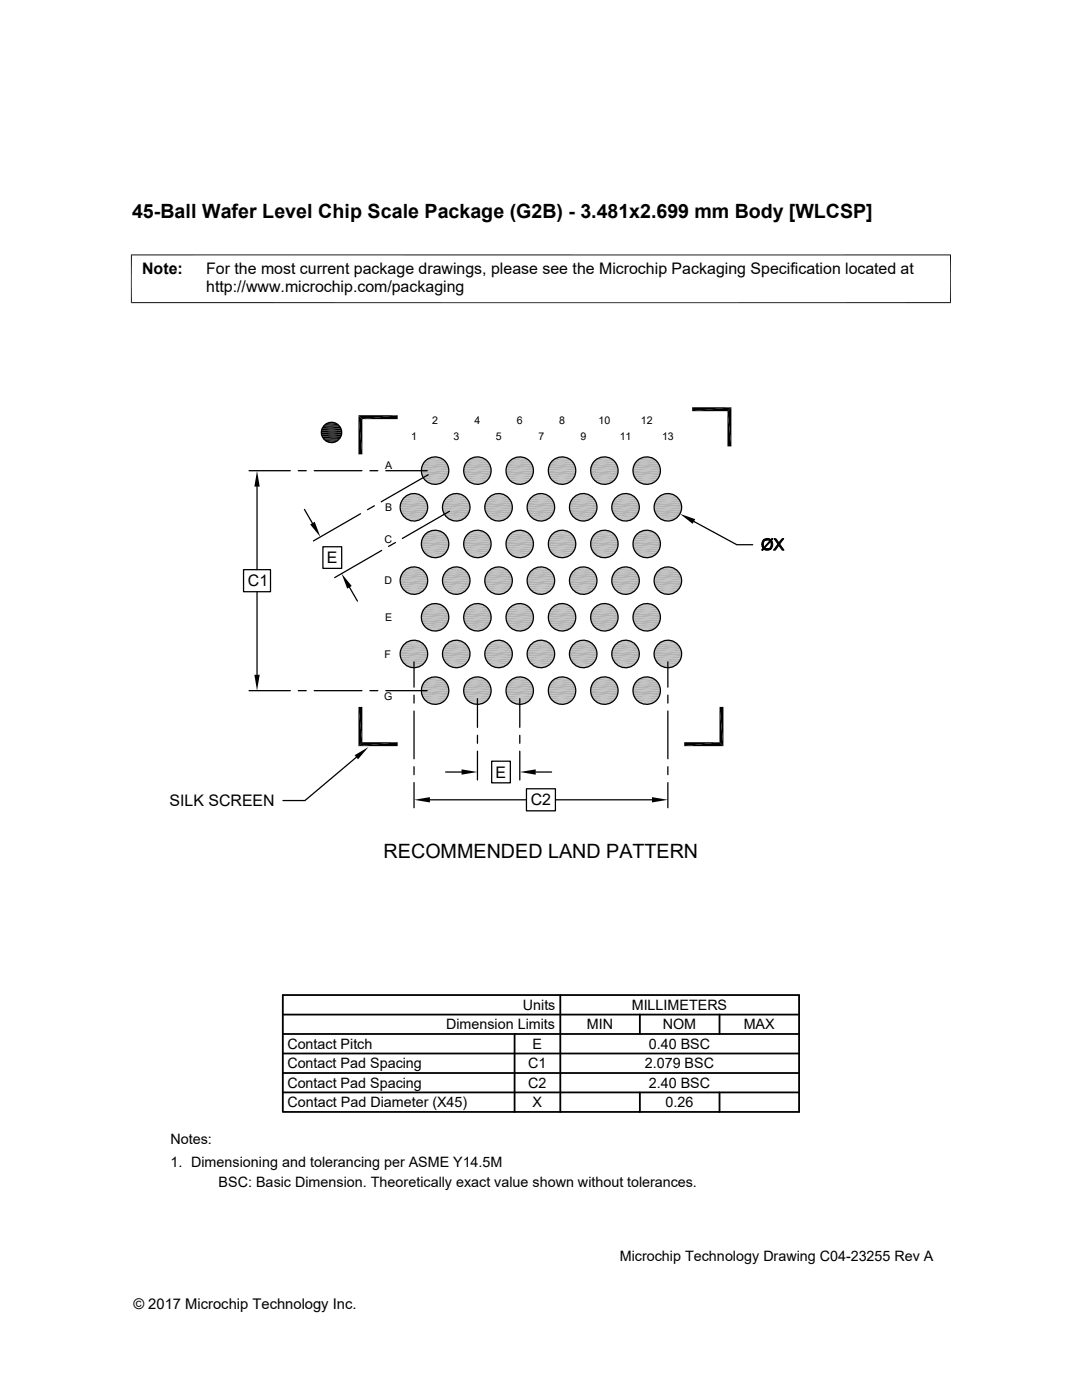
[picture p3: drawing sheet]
<svg xmlns="http://www.w3.org/2000/svg" width="216mm" height="279mm" viewBox="0 0 216 279" stroke-linecap="round" stroke-linejoin="round" font-family="sans-serif">
<g fill="#b3b3b3">
<path d="M86.3 91.2h1z"/>
<path d="M94.8 91.2h.9z"/>
<path d="M103.2 91.2h1z"/>
<path d="M111.7 91.2h.9z"/>
<path d="M120.1 91.2h1z"/>
<path d="M128.6 91.2h.9z"/>
<path d="M128.1 91.3l.5-.1 1.4 .1z"/>
<path d="M128.6 91.2l1.4 .1z"/>
<path d="M119.7 91.3l.4-.1 1.4 .1z"/>
<path d="M120.1 91.2l1.4 .1z"/>
<path d="M111.2 91.3l.5-.1 1.4 .1z"/>
<path d="M111.7 91.2l1.4 .1z"/>
<path d="M102.8 91.3l.4-.1 1.4 .1z"/>
<path d="M103.2 91.2l1.4 .1z"/>
<path d="M94.3 91.3l.5-.1 1.4 .1z"/>
<path d="M94.8 91.2l1.4 .1z"/>
<path d="M85.9 91.3l.4-.1 1.5 .1z"/>
<path d="M86.3 91.2l1.5 .1z"/>
</g>
<path d="M85.4 91.4h2.8M93.9 91.4h2.7M102.3 91.4h2.8M110.8 91.4h2.7M119.2 91.4h2.8M127.7 91.4h2.7" fill="none" stroke="#b3b3b3" stroke-width=".21"/>
<path d="M85 91.7h3.6M93.5 91.7h3.5M101.9 91.7h3.6M110.4 91.7h3.5M118.8 91.7h3.6M127.3 91.7h3.5" fill="none" stroke="#b3b3b3" stroke-width=".28"/>
<path d="M84.7 92h4.2M93.2 92h4.2M101.6 92h4.2M110 92h4.3M118.5 92h4.2M126.9 92h4.2" fill="none" stroke="#b3b3b3" stroke-width=".34"/>
<path d="M84.4 92.4h4.8M92.9 92.4h4.7M101.3 92.4h4.8M109.8 92.4h4.7M118.2 92.4h4.8M126.7 92.4h4.7" fill="none" stroke="#b3b3b3" stroke-width=".38"/>
<path d="M84.2 92.8h5.2M92.7 92.8h5.1M101.1 92.8h5.2M109.6 92.8h5.1M118 92.8h5.2M126.5 92.8h5.1" fill="none" stroke="#b3b3b3" stroke-width=".44"/>
<g fill="#b3b3b3">
<path d="M126.5 93l5.2 .5h-5.4z"/>
<path d="M126.5 93h5.1l.1 .5z"/>
<path d="M118 93l5.3 .5h-5.4z"/>
<path d="M118 93h5.2l.1 .5z"/>
<path d="M109.6 93l5.3 .5h-5.4z"/>
<path d="M109.6 93h5.1l.2 .5z"/>
<path d="M101.1 93l5.3 .5h-5.4z"/>
<path d="M101.1 93h5.2l.1 .5z"/>
<path d="M92.7 93l5.3 .5h-5.4z"/>
<path d="M92.7 93h5.1l.2 .5z"/>
<path d="M84.2 93l5.3 .5h-5.4z"/>
<path d="M84.2 93h5.2l.1 .5z"/>
<path d="M126.3 93.5l5.5 .4h-5.5z"/>
<path d="M126.3 93.5h5.4l.1 .4z"/>
<path d="M117.9 93.5l5.4 .4h-5.4z"/>
<path d="M117.9 93.5h5.4v.4z"/>
<path d="M109.5 93.5l5.4 .4h-5.5z"/>
<path d="M109.5 93.5h5.4v.4z"/>
<path d="M101 93.5l5.4 .4h-5.4z"/>
<path d="M101 93.5h5.4v.4z"/>
<path d="M92.6 93.5l5.4 .4h-5.5z"/>
<path d="M92.6 93.5h5.4v.4z"/>
<path d="M84.1 93.5l5.5 .4h-5.5z"/>
<path d="M84.1 93.5h5.4l.1 .4z"/>
<path d="M126.3 93.9l5.4 .5h-5.4z"/>
<path d="M126.3 93.9h5.5l-.1 .5z"/>
<path d="M117.9 93.9l5.4 .5h-5.4z"/>
<path d="M117.9 93.9h5.4v.5z"/>
<path d="M109.4 93.9l5.5 .5h-5.4z"/>
<path d="M109.4 93.9h5.5v.5z"/>
<path d="M101 93.9l5.4 .5h-5.4z"/>
<path d="M101 93.9h5.4v.5z"/>
<path d="M92.5 93.9l5.5 .5h-5.4z"/>
<path d="M92.5 93.9h5.5v.5z"/>
<path d="M84.1 93.9l5.4 .5h-5.4z"/>
<path d="M84.1 93.9h5.5l-.1 .5z"/>
<path d="M126.3 94.4l5.3 .5h-5.1z"/>
<path d="M126.3 94.4h5.4l-.1 .5z"/>
<path d="M117.9 94.4l5.3 .5h-5.2z"/>
<path d="M117.9 94.4h5.4l-.1 .5z"/>
<path d="M109.5 94.4l5.2 .5h-5.1z"/>
<path d="M109.5 94.4h5.4l-.2 .5z"/>
<path d="M101 94.4l5.3 .5h-5.2z"/>
<path d="M101 94.4h5.4l-.1 .5z"/>
<path d="M92.6 94.4l5.2 .5h-5.1z"/>
<path d="M92.6 94.4h5.4l-.2 .5z"/>
<path d="M84.1 94.4l5.3 .5h-5.2z"/>
<path d="M84.1 94.4h5.4l-.1 .5z"/>
</g>
<path d="M84.2 95.1h5.2M92.7 95.1h5.1M101.1 95.1h5.2M109.6 95.1h5.1M118 95.1h5.2M126.5 95.1h5.1" fill="none" stroke="#b3b3b3" stroke-width=".42"/>
<path d="M84.4 95.5h4.8M92.9 95.5h4.7M101.3 95.5h4.8M109.8 95.5h4.7M118.2 95.5h4.8M126.7 95.5h4.7" fill="none" stroke="#b3b3b3" stroke-width=".4"/>
<path d="M84.7 95.9h4.2M93.2 95.9h4.2M101.6 95.9h4.2M110 95.9h4.3M118.5 95.9h4.2M126.9 95.9h4.2" fill="none" stroke="#b3b3b3" stroke-width=".34"/>
<path d="M85 96.2h3.6M93.5 96.2h3.5M101.9 96.2h3.6M110.4 96.2h3.5M118.8 96.2h3.6M127.3 96.2h3.5" fill="none" stroke="#b3b3b3" stroke-width=".28"/>
<path d="M85.4 96.4h2.8M93.9 96.4h2.7M102.3 96.4h2.8M110.8 96.4h2.7M119.2 96.4h2.8M127.7 96.4h2.7" fill="none" stroke="#b3b3b3" stroke-width=".2"/>
<g fill="#b3b3b3">
<path d="M86.3 96.6h1z"/>
<path d="M94.8 96.6h.9z"/>
<path d="M103.2 96.6h1z"/>
<path d="M111.7 96.6h.9z"/>
<path d="M120.1 96.6h1z"/>
<path d="M128.6 96.6h.9z"/>
<path d="M128.1 96.5l1.4 .1z"/>
<path d="M128.1 96.5h1.9l-.5 .1z"/>
<path d="M119.7 96.5l1.4 .1z"/>
<path d="M119.7 96.5h1.8l-.4 .1z"/>
<path d="M111.2 96.5l1.4 .1z"/>
<path d="M111.2 96.5h1.9l-.5 .1z"/>
<path d="M102.8 96.5l1.4 .1z"/>
<path d="M102.8 96.5h1.8l-.4 .1z"/>
<path d="M94.3 96.5l1.4 .1z"/>
<path d="M94.3 96.5h1.9l-.5 .1z"/>
<path d="M85.9 96.5l1.4 .1z"/>
<path d="M85.9 96.5h1.9l-.5 .1z"/>
<path d="M82.1 98.5h1z"/>
<path d="M90.6 98.5h.9z"/>
<path d="M99 98.5h1z"/>
<path d="M107.4 98.5h1z"/>
<path d="M115.9 98.5h.9z"/>
<path d="M124.3 98.5h1z"/>
<path d="M132.8 98.5h.9z"/>
<path d="M132.3 98.7l.5-.2 1.4 .2z"/>
<path d="M132.8 98.5l1.4 .2z"/>
<path d="M123.9 98.7l.4-.2 1.5 .2z"/>
<path d="M124.3 98.5l1.5 .2z"/>
<path d="M115.4 98.7l.5-.2 1.4 .2z"/>
<path d="M115.9 98.5l1.4 .2z"/>
<path d="M107 98.7l.4-.2 1.5 .2z"/>
<path d="M107.4 98.5l1.5 .2z"/>
<path d="M98.6 98.7l.4-.2 1.4 .2z"/>
<path d="M99 98.5l1.4 .2z"/>
<path d="M90.1 98.7l.5-.2 1.4 .2z"/>
<path d="M90.6 98.5l1.4 .2z"/>
<path d="M81.7 98.7l.4-.2 1.4 .2z"/>
<path d="M82.1 98.5l1.4 .2z"/>
</g>
<path d="M81.2 98.8h2.8M89.7 98.8h2.7M98.1 98.8h2.8M106.6 98.8h2.7M115 98.8h2.8M123.4 98.8h2.8M131.9 98.8h2.7" fill="none" stroke="#b3b3b3" stroke-width=".21"/>
<path d="M80.8 99h3.5M89.3 99h3.5M97.7 99h3.5M106.2 99h3.5M114.6 99h3.5M123.1 99h3.5M131.5 99h3.5" fill="none" stroke="#b3b3b3" stroke-width=".28"/>
<path d="M80.5 99.3h4.2M88.9 99.3h4.2M97.4 99.3h4.2M105.8 99.3h4.2M114.3 99.3h4.2M122.7 99.3h4.2M131.2 99.3h4.2" fill="none" stroke="#b3b3b3" stroke-width=".34"/>
<path d="M80.2 99.7h4.8M88.7 99.7h4.7M97.1 99.7h4.8M105.6 99.7h4.7M114 99.7h4.7M122.4 99.7h4.8M130.9 99.7h4.7" fill="none" stroke="#b3b3b3" stroke-width=".38"/>
<path d="M80 100.1h5.2M88.5 100.1h5.1M96.9 100.1h5.2M105.3 100.1h5.2M113.8 100.1h5.2M122.2 100.1h5.2M130.7 100.1h5.1" fill="none" stroke="#b3b3b3" stroke-width=".44"/>
<g fill="#b3b3b3">
<path d="M130.7 100.3l5.3 .5h-5.4z"/>
<path d="M130.7 100.3h5.1l.2 .5z"/>
<path d="M122.2 100.3l5.3 .5h-5.4z"/>
<path d="M122.2 100.3h5.2l.1 .5z"/>
<path d="M113.8 100.3l5.3 .5h-5.4z"/>
<path d="M113.8 100.3h5.2l.1 .5z"/>
<path d="M105.3 100.3l5.3 .5h-5.4z"/>
<path d="M105.3 100.3h5.2l.1 .5z"/>
<path d="M96.9 100.3l5.3 .5h-5.4z"/>
<path d="M96.9 100.3h5.2l.1 .5z"/>
<path d="M88.5 100.3l5.2 .5h-5.4z"/>
<path d="M88.5 100.3h5.1l.1 .5z"/>
<path d="M80 100.3l5.3 .5h-5.4z"/>
<path d="M80 100.3h5.2l.1 .5z"/>
<path d="M130.6 100.8l5.4 .4h-5.5z"/>
<path d="M130.6 100.8h5.4v.4z"/>
<path d="M122.1 100.8l5.5 .4h-5.5z"/>
<path d="M122.1 100.8h5.4l.1 .4z"/>
<path d="M113.7 100.8l5.4 .4h-5.5z"/>
<path d="M113.7 100.8h5.4v.4z"/>
<path d="M105.2 100.8l5.5 .4h-5.5z"/>
<path d="M105.2 100.8h5.4l.1 .4z"/>
<path d="M96.8 100.8l5.4 .4h-5.5z"/>
<path d="M96.8 100.8h5.4v.4z"/>
<path d="M88.3 100.8l5.5 .4h-5.5z"/>
<path d="M88.3 100.8h5.4l.1 .4z"/>
<path d="M79.9 100.8l5.4 .4h-5.5z"/>
<path d="M79.9 100.8h5.4v.4z"/>
<path d="M130.5 101.2l5.5 .5h-5.4z"/>
<path d="M130.5 101.2h5.5v.5z"/>
<path d="M122.1 101.2l5.4 .5h-5.4z"/>
<path d="M122.1 101.2h5.5l-.1 .5z"/>
<path d="M113.6 101.2l5.5 .5h-5.4z"/>
<path d="M113.6 101.2h5.5v.5z"/>
<path d="M105.2 101.2l5.4 .5h-5.4z"/>
<path d="M105.2 101.2h5.5l-.1 .5z"/>
<path d="M96.7 101.2l5.5 .5h-5.4z"/>
<path d="M96.7 101.2h5.5v.5z"/>
<path d="M88.3 101.2l5.4 .5h-5.4z"/>
<path d="M88.3 101.2h5.5l-.1 .5z"/>
<path d="M79.8 101.2l5.5 .5h-5.4z"/>
<path d="M79.8 101.2h5.5v.5z"/>
</g>
<g fill="none" stroke="#b3b3b3" stroke-width=".44">
<path d="M79.9 101.9h5.4M80 102.4h5.2M88.3 101.9h5.4M88.5 102.4h5.1M96.8 101.9h5.4M96.9 102.4h5.2M105.2 101.9h5.4M105.3 102.4h5.2M113.7 101.9h5.4M113.8 102.4h5.2M122.1 101.9h5.4M122.2 102.4h5.2"/>
<path d="M130.6 101.9h5.4M130.7 102.4h5.1"/>
</g>
<path d="M80.2 102.8h4.8M88.7 102.8h4.7M97.1 102.8h4.8M105.6 102.8h4.7M114 102.8h4.7M122.4 102.8h4.8M130.9 102.8h4.7" fill="none" stroke="#b3b3b3" stroke-width=".38"/>
<path d="M80.5 103.2h4.2M88.9 103.2h4.2M97.4 103.2h4.2M105.8 103.2h4.2M114.3 103.2h4.2M122.7 103.2h4.2M131.2 103.2h4.2" fill="none" stroke="#b3b3b3" stroke-width=".34"/>
<path d="M80.8 103.5h3.5M89.3 103.5h3.5M97.7 103.5h3.5M106.2 103.5h3.5M114.6 103.5h3.5M123.1 103.5h3.5M131.5 103.5h3.5" fill="none" stroke="#b3b3b3" stroke-width=".28"/>
<path d="M81.2 103.7h2.8M89.7 103.7h2.7M98.1 103.7h2.8M106.6 103.7h2.7M115 103.7h2.8M123.4 103.7h2.8M131.9 103.7h2.7" fill="none" stroke="#b3b3b3" stroke-width=".21"/>
<g fill="#b3b3b3">
<path d="M82.1 103.9h1z"/>
<path d="M90.6 103.9h.9z"/>
<path d="M99 103.9h1z"/>
<path d="M107.4 103.9h1z"/>
<path d="M115.9 103.9h.9z"/>
<path d="M124.3 103.9h1z"/>
<path d="M132.8 103.9h.9z"/>
<path d="M132.3 103.8l1.4 .1z"/>
<path d="M132.3 103.8h1.9l-.5 .1z"/>
<path d="M123.9 103.8l1.4 .1z"/>
<path d="M123.9 103.8h1.9l-.5 .1z"/>
<path d="M115.4 103.8l1.4 .1z"/>
<path d="M115.4 103.8h1.9l-.5 .1z"/>
<path d="M107 103.8l1.4 .1z"/>
<path d="M107 103.8h1.9l-.5 .1z"/>
<path d="M98.6 103.8l1.4 .1z"/>
<path d="M98.6 103.8h1.8l-.4 .1z"/>
<path d="M90.1 103.8l1.4 .1z"/>
<path d="M90.1 103.8h1.9l-.5 .1z"/>
<path d="M81.7 103.8l1.4 .1z"/>
<path d="M81.7 103.8h1.8l-.4 .1z"/>
<path d="M86.3 105.9h1z"/>
<path d="M94.8 105.9h.9z"/>
<path d="M103.2 105.9h1z"/>
<path d="M111.7 105.9h.9z"/>
<path d="M120.1 105.9h1z"/>
<path d="M128.6 105.9h.9z"/>
<path d="M128.1 106l.5-.1 1.4 .1z"/>
<path d="M128.6 105.9l1.4 .1z"/>
<path d="M119.7 106l.4-.1 1.4 .1z"/>
<path d="M120.1 105.9l1.4 .1z"/>
<path d="M111.2 106l.5-.1 1.4 .1z"/>
<path d="M111.7 105.9l1.4 .1z"/>
<path d="M102.8 106l.4-.1 1.4 .1z"/>
<path d="M103.2 105.9l1.4 .1z"/>
<path d="M94.3 106l.5-.1 1.4 .1z"/>
<path d="M94.8 105.9l1.4 .1z"/>
<path d="M85.9 106l.4-.1 1.5 .1z"/>
<path d="M86.3 105.9l1.5 .1z"/>
</g>
<path d="M85.4 106.1h2.8M93.9 106.1h2.7M102.3 106.1h2.8M110.8 106.1h2.7M119.2 106.1h2.8M127.7 106.1h2.7" fill="none" stroke="#b3b3b3" stroke-width=".2"/>
<path d="M85 106.3h3.6M93.5 106.3h3.5M101.9 106.3h3.6M110.4 106.3h3.5M118.8 106.3h3.6M127.3 106.3h3.5" fill="none" stroke="#b3b3b3" stroke-width=".28"/>
<path d="M84.7 106.6h4.2M93.2 106.6h4.2M101.6 106.6h4.2M110 106.6h4.3M118.5 106.6h4.2M126.9 106.6h4.2" fill="none" stroke="#b3b3b3" stroke-width=".34"/>
<path d="M84.4 107h4.8M92.9 107h4.7M101.3 107h4.8M109.8 107h4.7M118.2 107h4.8M126.7 107h4.7" fill="none" stroke="#b3b3b3" stroke-width=".4"/>
<path d="M84.2 107.4h5.2M92.7 107.4h5.1M101.1 107.4h5.2M109.6 107.4h5.1M118 107.4h5.2M126.5 107.4h5.1" fill="none" stroke="#b3b3b3" stroke-width=".42"/>
<g fill="#b3b3b3">
<path d="M126.5 107.6l5.2 .5h-5.4z"/>
<path d="M126.5 107.6h5.1l.1 .5z"/>
<path d="M118 107.6l5.3 .5h-5.4z"/>
<path d="M118 107.6h5.2l.1 .5z"/>
<path d="M109.6 107.6l5.3 .5h-5.4z"/>
<path d="M109.6 107.6h5.1l.2 .5z"/>
<path d="M101.1 107.6l5.3 .5h-5.4z"/>
<path d="M101.1 107.6h5.2l.1 .5z"/>
<path d="M92.7 107.6l5.3 .5h-5.4z"/>
<path d="M92.7 107.6h5.1l.2 .5z"/>
<path d="M84.2 107.6l5.3 .5h-5.4z"/>
<path d="M84.2 107.6h5.2l.1 .5z"/>
<path d="M126.3 108.1l5.5 .5h-5.5z"/>
<path d="M126.3 108.1h5.4l.1 .5z"/>
<path d="M117.9 108.1l5.4 .5h-5.4z"/>
<path d="M117.9 108.1h5.4v.5z"/>
<path d="M109.5 108.1l5.4 .5h-5.5z"/>
<path d="M109.5 108.1h5.4v.5z"/>
<path d="M101 108.1l5.4 .5h-5.4z"/>
<path d="M101 108.1h5.4v.5z"/>
<path d="M92.6 108.1l5.4 .5h-5.5z"/>
<path d="M92.6 108.1h5.4v.5z"/>
<path d="M84.1 108.1l5.5 .5h-5.5z"/>
<path d="M84.1 108.1h5.4l.1 .5z"/>
<path d="M126.3 108.6l5.4 .4h-5.4z"/>
<path d="M126.3 108.6h5.5l-.1 .4z"/>
<path d="M117.9 108.6l5.4 .4h-5.4z"/>
<path d="M117.9 108.6h5.4v.4z"/>
<path d="M109.4 108.6l5.5 .4h-5.4z"/>
<path d="M109.4 108.6h5.5v.4z"/>
<path d="M101 108.6l5.4 .4h-5.4z"/>
<path d="M101 108.6h5.4v.4z"/>
<path d="M92.5 108.6l5.5 .4h-5.4z"/>
<path d="M92.5 108.6h5.5v.4z"/>
<path d="M84.1 108.6l5.4 .4h-5.4z"/>
<path d="M84.1 108.6h5.5l-.1 .4z"/>
<path d="M126.3 109l5.3 .5h-5.1z"/>
<path d="M126.3 109h5.4l-.1 .5z"/>
<path d="M117.9 109l5.3 .5h-5.2z"/>
<path d="M117.9 109h5.4l-.1 .5z"/>
<path d="M109.5 109l5.2 .5h-5.1z"/>
<path d="M109.5 109h5.4l-.2 .5z"/>
<path d="M101 109l5.3 .5h-5.2z"/>
<path d="M101 109h5.4l-.1 .5z"/>
<path d="M92.6 109l5.2 .5h-5.1z"/>
<path d="M92.6 109h5.4l-.2 .5z"/>
<path d="M84.1 109l5.3 .5h-5.2z"/>
<path d="M84.1 109h5.4l-.1 .5z"/>
</g>
<path d="M84.2 109.7h5.2M92.7 109.7h5.1M101.1 109.7h5.2M109.6 109.7h5.1M118 109.7h5.2M126.5 109.7h5.1" fill="none" stroke="#b3b3b3" stroke-width=".44"/>
<path d="M84.4 110.1h4.8M92.9 110.1h4.7M101.3 110.1h4.8M109.8 110.1h4.7M118.2 110.1h4.8M126.7 110.1h4.7" fill="none" stroke="#b3b3b3" stroke-width=".38"/>
<path d="M84.7 110.5h4.2M93.2 110.5h4.2M101.6 110.5h4.2M110 110.5h4.3M118.5 110.5h4.2M126.9 110.5h4.2" fill="none" stroke="#b3b3b3" stroke-width=".34"/>
<path d="M85 110.8h3.6M93.5 110.8h3.5M101.9 110.8h3.6M110.4 110.8h3.5M118.8 110.8h3.6M127.3 110.8h3.5" fill="none" stroke="#b3b3b3" stroke-width=".28"/>
<path d="M85.4 111h2.8M93.9 111h2.7M102.3 111h2.8M110.8 111h2.7M119.2 111h2.8M127.7 111h2.7" fill="none" stroke="#b3b3b3" stroke-width=".21"/>
<g fill="#b3b3b3">
<path d="M86.3 111.3h1z"/>
<path d="M94.8 111.3h.9z"/>
<path d="M103.2 111.3h1z"/>
<path d="M111.7 111.3h.9z"/>
<path d="M120.1 111.3h1z"/>
<path d="M128.6 111.3h.9z"/>
<path d="M128.1 111.1l1.4 .2z"/>
<path d="M128.1 111.1h1.9l-.5 .2z"/>
<path d="M119.7 111.1l1.4 .2z"/>
<path d="M119.7 111.1h1.8l-.4 .2z"/>
<path d="M111.2 111.1l1.4 .2z"/>
<path d="M111.2 111.1h1.9l-.5 .2z"/>
<path d="M102.8 111.1l1.4 .2z"/>
<path d="M102.8 111.1h1.8l-.4 .2z"/>
<path d="M94.3 111.1l1.4 .2z"/>
<path d="M94.3 111.1h1.9l-.5 .2z"/>
<path d="M85.9 111.1l1.4 .2z"/>
<path d="M85.9 111.1h1.9l-.5 .2z"/>
<path d="M82.1 113.2h1z"/>
<path d="M90.6 113.2h.9z"/>
<path d="M99 113.2h1z"/>
<path d="M107.4 113.2h1z"/>
<path d="M115.9 113.2h.9z"/>
<path d="M124.3 113.2h1z"/>
<path d="M132.8 113.2h.9z"/>
<path d="M132.3 113.3l.5-.1 1.4 .1z"/>
<path d="M132.8 113.2l1.4 .1z"/>
<path d="M123.9 113.3l.4-.1 1.5 .1z"/>
<path d="M124.3 113.2l1.5 .1z"/>
<path d="M115.4 113.3l.5-.1 1.4 .1z"/>
<path d="M115.9 113.2l1.4 .1z"/>
<path d="M107 113.3l.4-.1 1.5 .1z"/>
<path d="M107.4 113.2l1.5 .1z"/>
<path d="M98.6 113.3l.4-.1 1.4 .1z"/>
<path d="M99 113.2l1.4 .1z"/>
<path d="M90.1 113.3l.5-.1 1.4 .1z"/>
<path d="M90.6 113.2l1.4 .1z"/>
<path d="M81.7 113.3l.4-.1 1.4 .1z"/>
<path d="M82.1 113.2l1.4 .1z"/>
</g>
<path d="M81.2 113.4h2.8M89.7 113.4h2.7M98.1 113.4h2.8M106.6 113.4h2.7M115 113.4h2.8M123.4 113.4h2.8M131.9 113.4h2.7" fill="none" stroke="#b3b3b3" stroke-width=".2"/>
<path d="M80.8 113.6h3.5M89.3 113.6h3.5M97.7 113.6h3.5M106.2 113.6h3.5M114.6 113.6h3.5M123.1 113.6h3.5M131.5 113.6h3.5" fill="none" stroke="#b3b3b3" stroke-width=".28"/>
<path d="M80.5 113.9h4.2M88.9 113.9h4.2M97.4 113.9h4.2M105.8 113.9h4.2M114.3 113.9h4.2M122.7 113.9h4.2M131.2 113.9h4.2" fill="none" stroke="#b3b3b3" stroke-width=".34"/>
<path d="M80.2 114.3h4.8M88.7 114.3h4.7M97.1 114.3h4.8M105.6 114.3h4.7M114 114.3h4.7M122.4 114.3h4.8M130.9 114.3h4.7" fill="none" stroke="#b3b3b3" stroke-width=".4"/>
<path d="M80 114.7h5.2M88.5 114.7h5.1M96.9 114.7h5.2M105.3 114.7h5.2M113.8 114.7h5.2M122.2 114.7h5.2M130.7 114.7h5.1" fill="none" stroke="#b3b3b3" stroke-width=".42"/>
<g fill="#b3b3b3">
<path d="M130.7 114.9l5.3 .5h-5.4z"/>
<path d="M130.7 114.9h5.1l.2 .5z"/>
<path d="M122.2 114.9l5.3 .5h-5.4z"/>
<path d="M122.2 114.9h5.2l.1 .5z"/>
<path d="M113.8 114.9l5.3 .5h-5.4z"/>
<path d="M113.8 114.9h5.2l.1 .5z"/>
<path d="M105.3 114.9l5.3 .5h-5.4z"/>
<path d="M105.3 114.9h5.2l.1 .5z"/>
<path d="M96.9 114.9l5.3 .5h-5.4z"/>
<path d="M96.9 114.9h5.2l.1 .5z"/>
<path d="M88.5 114.9l5.2 .5h-5.4z"/>
<path d="M88.5 114.9h5.1l.1 .5z"/>
<path d="M80 114.9l5.3 .5h-5.4z"/>
<path d="M80 114.9h5.2l.1 .5z"/>
<path d="M130.6 115.4l5.4 .5h-5.5z"/>
<path d="M130.6 115.4h5.4v.5z"/>
<path d="M122.1 115.4l5.5 .5h-5.5z"/>
<path d="M122.1 115.4h5.4l.1 .5z"/>
<path d="M113.7 115.4l5.4 .5h-5.5z"/>
<path d="M113.7 115.4h5.4v.5z"/>
<path d="M105.2 115.4l5.5 .5h-5.5z"/>
<path d="M105.2 115.4h5.4l.1 .5z"/>
<path d="M96.8 115.4l5.4 .5h-5.5z"/>
<path d="M96.8 115.4h5.4v.5z"/>
<path d="M88.3 115.4l5.5 .5h-5.5z"/>
<path d="M88.3 115.4h5.4l.1 .5z"/>
<path d="M79.9 115.4l5.4 .5h-5.5z"/>
<path d="M79.9 115.4h5.4v.5z"/>
<path d="M130.5 115.9l5.5 .5h-5.4z"/>
<path d="M130.5 115.9h5.5v.5z"/>
<path d="M122.1 115.9l5.4 .5h-5.4z"/>
<path d="M122.1 115.9h5.5l-.1 .5z"/>
<path d="M113.6 115.9l5.5 .5h-5.4z"/>
<path d="M113.6 115.9h5.5v.5z"/>
<path d="M105.2 115.9l5.4 .5h-5.4z"/>
<path d="M105.2 115.9h5.5l-.1 .5z"/>
<path d="M96.7 115.9l5.5 .5h-5.4z"/>
<path d="M96.7 115.9h5.5v.5z"/>
<path d="M88.3 115.9l5.4 .5h-5.4z"/>
<path d="M88.3 115.9h5.5l-.1 .5z"/>
<path d="M79.8 115.9l5.5 .5h-5.4z"/>
<path d="M79.8 115.9h5.5v.5z"/>
<path d="M130.6 116.4l5.2 .4h-5.1z"/>
<path d="M130.6 116.4h5.4l-.2 .4z"/>
<path d="M122.1 116.4l5.3 .4h-5.2z"/>
<path d="M122.1 116.4h5.4l-.1 .4z"/>
<path d="M113.7 116.4l5.3 .4h-5.2z"/>
<path d="M113.7 116.4h5.4l-.1 .4z"/>
<path d="M105.2 116.4l5.3 .4h-5.2z"/>
<path d="M105.2 116.4h5.4l-.1 .4z"/>
<path d="M96.8 116.4l5.3 .4h-5.2z"/>
<path d="M96.8 116.4h5.4l-.1 .4z"/>
<path d="M88.3 116.4l5.3 .4h-5.1z"/>
<path d="M88.3 116.4h5.4l-.1 .4z"/>
<path d="M79.9 116.4l5.3 .4h-5.2z"/>
<path d="M79.9 116.4h5.4l-.1 .4z"/>
</g>
<path d="M80 117h5.2M88.5 117h5.1M96.9 117h5.2M105.3 117h5.2M113.8 117h5.2M122.2 117h5.2M130.7 117h5.1" fill="none" stroke="#b3b3b3" stroke-width=".42"/>
<path d="M80.2 117.4h4.8M88.7 117.4h4.7M97.1 117.4h4.8M105.6 117.4h4.7M114 117.4h4.7M122.4 117.4h4.8M130.9 117.4h4.7" fill="none" stroke="#b3b3b3" stroke-width=".4"/>
<path d="M80.5 117.8h4.2M88.9 117.8h4.2M97.4 117.8h4.2M105.8 117.8h4.2M114.3 117.8h4.2M122.7 117.8h4.2M131.2 117.8h4.2" fill="none" stroke="#b3b3b3" stroke-width=".34"/>
<path d="M80.8 118.1h3.5M89.3 118.1h3.5M97.7 118.1h3.5M106.2 118.1h3.5M114.6 118.1h3.5M123.1 118.1h3.5M131.5 118.1h3.5" fill="none" stroke="#b3b3b3" stroke-width=".28"/>
<path d="M81.2 118.4h2.8M89.7 118.4h2.7M98.1 118.4h2.8M106.6 118.4h2.7M115 118.4h2.8M123.4 118.4h2.8M131.9 118.4h2.7" fill="none" stroke="#b3b3b3" stroke-width=".2"/>
<g fill="#b3b3b3">
<path d="M82.1 118.6h1z"/>
<path d="M90.6 118.6h.9z"/>
<path d="M99 118.6h1z"/>
<path d="M107.4 118.6h1z"/>
<path d="M115.9 118.6h.9z"/>
<path d="M124.3 118.6h1z"/>
<path d="M132.8 118.6h.9z"/>
<path d="M132.3 118.4l1.4 .2z"/>
<path d="M132.3 118.4h1.9l-.5 .2z"/>
<path d="M123.9 118.4l1.4 .2z"/>
<path d="M123.9 118.4h1.9l-.5 .2z"/>
<path d="M115.4 118.4l1.4 .2z"/>
<path d="M115.4 118.4h1.9l-.5 .2z"/>
<path d="M107 118.4l1.4 .2z"/>
<path d="M107 118.4h1.9l-.5 .2z"/>
<path d="M98.6 118.4l1.4 .2z"/>
<path d="M98.6 118.4h1.8l-.4 .2z"/>
<path d="M90.1 118.4l1.4 .2z"/>
<path d="M90.1 118.4h1.9l-.5 .2z"/>
<path d="M81.7 118.4l1.4 .2z"/>
<path d="M81.7 118.4h1.8l-.4 .2z"/>
<path d="M86.3 120.5h1z"/>
<path d="M94.8 120.5h.9z"/>
<path d="M103.2 120.5h1z"/>
<path d="M111.7 120.5h.9z"/>
<path d="M120.1 120.5h1z"/>
<path d="M128.6 120.5h.9z"/>
<path d="M128.1 120.6l.5-.1 1.4 .1z"/>
<path d="M128.6 120.5l1.4 .1z"/>
<path d="M119.7 120.6l.4-.1 1.4 .1z"/>
<path d="M120.1 120.5l1.4 .1z"/>
<path d="M111.2 120.6l.5-.1 1.4 .1z"/>
<path d="M111.7 120.5l1.4 .1z"/>
<path d="M102.8 120.6l.4-.1 1.4 .1z"/>
<path d="M103.2 120.5l1.4 .1z"/>
<path d="M94.3 120.6l.5-.1 1.4 .1z"/>
<path d="M94.8 120.5l1.4 .1z"/>
<path d="M85.9 120.6l.4-.1 1.5 .1z"/>
<path d="M86.3 120.5l1.5 .1z"/>
</g>
<path d="M85.4 120.7h2.8M93.9 120.7h2.7M102.3 120.7h2.8M110.8 120.7h2.7M119.2 120.7h2.8M127.7 120.7h2.7" fill="none" stroke="#b3b3b3" stroke-width=".21"/>
<path d="M85 121h3.6M93.5 121h3.5M101.9 121h3.6M110.4 121h3.5M118.8 121h3.6M127.3 121h3.5" fill="none" stroke="#b3b3b3" stroke-width=".28"/>
<path d="M84.7 121.3h4.2M93.2 121.3h4.2M101.6 121.3h4.2M110 121.3h4.3M118.5 121.3h4.2M126.9 121.3h4.2" fill="none" stroke="#b3b3b3" stroke-width=".34"/>
<path d="M84.4 121.6h4.8M92.9 121.6h4.7M101.3 121.6h4.8M109.8 121.6h4.7M118.2 121.6h4.8M126.7 121.6h4.7" fill="none" stroke="#b3b3b3" stroke-width=".38"/>
<path d="M84.2 122h5.2M92.7 122h5.1M101.1 122h5.2M109.6 122h5.1M118 122h5.2M126.5 122h5.1" fill="none" stroke="#b3b3b3" stroke-width=".44"/>
<g fill="#b3b3b3">
<path d="M126.5 122.3l5.2 .4h-5.4z"/>
<path d="M126.5 122.3h5.1l.1 .4z"/>
<path d="M118 122.3l5.3 .4h-5.4z"/>
<path d="M118 122.3h5.2l.1 .4z"/>
<path d="M109.6 122.3l5.3 .4h-5.4z"/>
<path d="M109.6 122.3h5.1l.2 .4z"/>
<path d="M101.1 122.3l5.3 .4h-5.4z"/>
<path d="M101.1 122.3h5.2l.1 .4z"/>
<path d="M92.7 122.3l5.3 .4h-5.4z"/>
<path d="M92.7 122.3h5.1l.2 .4z"/>
<path d="M84.2 122.3l5.3 .4h-5.4z"/>
<path d="M84.2 122.3h5.2l.1 .4z"/>
<path d="M126.3 122.7l5.5 .5h-5.5z"/>
<path d="M126.3 122.7h5.4l.1 .5z"/>
<path d="M117.9 122.7l5.4 .5h-5.4z"/>
<path d="M117.9 122.7h5.4v.5z"/>
<path d="M109.5 122.7l5.4 .5h-5.5z"/>
<path d="M109.5 122.7h5.4v.5z"/>
<path d="M101 122.7l5.4 .5h-5.4z"/>
<path d="M101 122.7h5.4v.5z"/>
<path d="M92.6 122.7l5.4 .5h-5.5z"/>
<path d="M92.6 122.7h5.4v.5z"/>
<path d="M84.1 122.7l5.5 .5h-5.5z"/>
<path d="M84.1 122.7h5.4l.1 .5z"/>
<path d="M126.3 123.2l5.4 .5h-5.4z"/>
<path d="M126.3 123.2h5.5l-.1 .5z"/>
<path d="M117.9 123.2l5.4 .5h-5.4z"/>
<path d="M117.9 123.2h5.4v.5z"/>
<path d="M109.4 123.2l5.5 .5h-5.4z"/>
<path d="M109.4 123.2h5.5v.5z"/>
<path d="M101 123.2l5.4 .5h-5.4z"/>
<path d="M101 123.2h5.4v.5z"/>
<path d="M92.5 123.2l5.5 .5h-5.4z"/>
<path d="M92.5 123.2h5.5v.5z"/>
<path d="M84.1 123.2l5.4 .5h-5.4z"/>
<path d="M84.1 123.2h5.5l-.1 .5z"/>
<path d="M126.3 123.7l5.3 .4h-5.1z"/>
<path d="M126.3 123.7h5.4l-.1 .4z"/>
<path d="M117.9 123.7l5.3 .4h-5.2z"/>
<path d="M117.9 123.7h5.4l-.1 .4z"/>
<path d="M109.5 123.7l5.2 .4h-5.1z"/>
<path d="M109.5 123.7h5.4l-.2 .4z"/>
<path d="M101 123.7l5.3 .4h-5.2z"/>
<path d="M101 123.7h5.4l-.1 .4z"/>
<path d="M92.6 123.7l5.2 .4h-5.1z"/>
<path d="M92.6 123.7h5.4l-.2 .4z"/>
<path d="M84.1 123.7l5.3 .4h-5.2z"/>
<path d="M84.1 123.7h5.4l-.1 .4z"/>
</g>
<path d="M84.2 124.4h5.2M92.7 124.4h5.1M101.1 124.4h5.2M109.6 124.4h5.1M118 124.4h5.2M126.5 124.4h5.1" fill="none" stroke="#b3b3b3" stroke-width=".42"/>
<path d="M84.4 124.8h4.8M92.9 124.8h4.7M101.3 124.8h4.8M109.8 124.8h4.7M118.2 124.8h4.8M126.7 124.8h4.7" fill="none" stroke="#b3b3b3" stroke-width=".4"/>
<path d="M84.7 125.1h4.2M93.2 125.1h4.2M101.6 125.1h4.2M110 125.1h4.3M118.5 125.1h4.2M126.9 125.1h4.2" fill="none" stroke="#b3b3b3" stroke-width=".34"/>
<path d="M85 125.4h3.6M93.5 125.4h3.5M101.9 125.4h3.6M110.4 125.4h3.5M118.8 125.4h3.6M127.3 125.4h3.5" fill="none" stroke="#b3b3b3" stroke-width=".28"/>
<path d="M85.4 125.7h2.8M93.9 125.7h2.7M102.3 125.7h2.8M110.8 125.7h2.7M119.2 125.7h2.8M127.7 125.7h2.7" fill="none" stroke="#b3b3b3" stroke-width=".2"/>
<g fill="#b3b3b3">
<path d="M86.3 125.9h1z"/>
<path d="M94.8 125.9h.9z"/>
<path d="M103.2 125.9h1z"/>
<path d="M111.7 125.9h.9z"/>
<path d="M120.1 125.9h1z"/>
<path d="M128.6 125.9h.9z"/>
<path d="M128.1 125.8l1.4 .1z"/>
<path d="M128.1 125.8h1.9l-.5 .1z"/>
<path d="M119.7 125.8l1.4 .1z"/>
<path d="M119.7 125.8h1.8l-.4 .1z"/>
<path d="M111.2 125.8l1.4 .1z"/>
<path d="M111.2 125.8h1.9l-.5 .1z"/>
<path d="M102.8 125.8l1.4 .1z"/>
<path d="M102.8 125.8h1.8l-.4 .1z"/>
<path d="M94.3 125.8l1.4 .1z"/>
<path d="M94.3 125.8h1.9l-.5 .1z"/>
<path d="M85.9 125.8l1.4 .1z"/>
<path d="M85.9 125.8h1.9l-.5 .1z"/>
<path d="M82.1 127.8h1z"/>
<path d="M90.6 127.8h.9z"/>
<path d="M99 127.8h1z"/>
<path d="M107.4 127.8h1z"/>
<path d="M115.9 127.8h.9z"/>
<path d="M124.3 127.8h1z"/>
<path d="M132.8 127.8h.9z"/>
<path d="M132.3 127.9l.5-.1 1.4 .1z"/>
<path d="M132.8 127.8l1.4 .1z"/>
<path d="M123.9 127.9l.4-.1 1.5 .1z"/>
<path d="M124.3 127.8l1.5 .1z"/>
<path d="M115.4 127.9l.5-.1 1.4 .1z"/>
<path d="M115.9 127.8l1.4 .1z"/>
<path d="M107 127.9l.4-.1 1.5 .1z"/>
<path d="M107.4 127.8l1.5 .1z"/>
<path d="M98.6 127.9l.4-.1 1.4 .1z"/>
<path d="M99 127.8l1.4 .1z"/>
<path d="M90.1 127.9l.5-.1 1.4 .1z"/>
<path d="M90.6 127.8l1.4 .1z"/>
<path d="M81.7 127.9l.4-.1 1.4 .1z"/>
<path d="M82.1 127.8l1.4 .1z"/>
</g>
<path d="M81.2 128h2.8M89.7 128h2.7M98.1 128h2.8M106.6 128h2.7M115 128h2.8M123.4 128h2.8M131.9 128h2.7" fill="none" stroke="#b3b3b3" stroke-width=".21"/>
<path d="M80.8 128.3h3.5M89.3 128.3h3.5M97.7 128.3h3.5M106.2 128.3h3.5M114.6 128.3h3.5M123.1 128.3h3.5M131.5 128.3h3.5" fill="none" stroke="#b3b3b3" stroke-width=".28"/>
<path d="M80.5 128.6h4.2M88.9 128.6h4.2M97.4 128.6h4.2M105.8 128.6h4.2M114.3 128.6h4.2M122.7 128.6h4.2M131.2 128.6h4.2" fill="none" stroke="#b3b3b3" stroke-width=".34"/>
<path d="M80.2 128.9h4.8M88.7 128.9h4.7M97.1 128.9h4.8M105.6 128.9h4.7M114 128.9h4.7M122.4 128.9h4.8M130.9 128.9h4.7" fill="none" stroke="#b3b3b3" stroke-width=".38"/>
<g fill="none" stroke="#b3b3b3" stroke-width=".44">
<path d="M79.9 129.8h5.4M80 129.4h5.2M88.3 129.8h5.4M88.5 129.4h5.1M96.8 129.8h5.4M96.9 129.4h5.2M105.2 129.8h5.4M105.3 129.4h5.2M113.7 129.8h5.4M113.8 129.4h5.2M122.1 129.8h5.4M122.2 129.4h5.2"/>
<path d="M130.6 129.8h5.4M130.7 129.4h5.1"/>
</g>
<g fill="#b3b3b3">
<path d="M130.6 130l5.4 .5h-5.5z"/>
<path d="M130.6 130h5.4v.5z"/>
<path d="M122.1 130l5.5 .5h-5.5z"/>
<path d="M122.1 130h5.4l.1 .5z"/>
<path d="M113.7 130l5.4 .5h-5.5z"/>
<path d="M113.7 130h5.4v.5z"/>
<path d="M105.2 130l5.5 .5h-5.5z"/>
<path d="M105.2 130h5.4l.1 .5z"/>
<path d="M96.8 130l5.4 .5h-5.5z"/>
<path d="M96.8 130h5.4v.5z"/>
<path d="M88.3 130l5.5 .5h-5.5z"/>
<path d="M88.3 130h5.4l.1 .5z"/>
<path d="M79.9 130l5.4 .5h-5.5z"/>
<path d="M79.9 130h5.4v.5z"/>
<path d="M130.5 130.5l5.5 .5h-5.4z"/>
<path d="M130.5 130.5h5.5v.5z"/>
<path d="M122.1 130.5l5.4 .5h-5.4z"/>
<path d="M122.1 130.5h5.5l-.1 .5z"/>
<path d="M113.6 130.5l5.5 .5h-5.4z"/>
<path d="M113.6 130.5h5.5v.5z"/>
<path d="M105.2 130.5l5.4 .5h-5.4z"/>
<path d="M105.2 130.5h5.5l-.1 .5z"/>
<path d="M96.7 130.5l5.5 .5h-5.4z"/>
<path d="M96.7 130.5h5.5v.5z"/>
<path d="M88.3 130.5l5.4 .5h-5.4z"/>
<path d="M88.3 130.5h5.5l-.1 .5z"/>
<path d="M79.8 130.5l5.5 .5h-5.4z"/>
<path d="M79.8 130.5h5.5v.5z"/>
<path d="M130.6 131l5.2 .4h-5.1z"/>
<path d="M130.6 131h5.4l-.2 .4z"/>
<path d="M122.1 131l5.3 .4h-5.2z"/>
<path d="M122.1 131h5.4l-.1 .4z"/>
<path d="M113.7 131l5.3 .4h-5.2z"/>
<path d="M113.7 131h5.4l-.1 .4z"/>
<path d="M105.2 131l5.3 .4h-5.2z"/>
<path d="M105.2 131h5.4l-.1 .4z"/>
<path d="M96.8 131l5.3 .4h-5.2z"/>
<path d="M96.8 131h5.4l-.1 .4z"/>
<path d="M88.3 131l5.3 .4h-5.1z"/>
<path d="M88.3 131h5.4l-.1 .4z"/>
<path d="M79.9 131l5.3 .4h-5.2z"/>
<path d="M79.9 131h5.4l-.1 .4z"/>
</g>
<path d="M80 131.7h5.2M88.5 131.7h5.1M96.9 131.7h5.2M105.3 131.7h5.2M113.8 131.7h5.2M122.2 131.7h5.2M130.7 131.7h5.1" fill="none" stroke="#b3b3b3" stroke-width=".44"/>
<path d="M80.2 132.1h4.8M88.7 132.1h4.7M97.1 132.1h4.8M105.6 132.1h4.7M114 132.1h4.7M122.4 132.1h4.8M130.9 132.1h4.7" fill="none" stroke="#b3b3b3" stroke-width=".38"/>
<path d="M80.5 132.4h4.2M88.9 132.4h4.2M97.4 132.4h4.2M105.8 132.4h4.2M114.3 132.4h4.2M122.7 132.4h4.2M131.2 132.4h4.2" fill="none" stroke="#b3b3b3" stroke-width=".34"/>
<path d="M80.8 132.7h3.5M89.3 132.7h3.5M97.7 132.7h3.5M106.2 132.7h3.5M114.6 132.7h3.5M123.1 132.7h3.5M131.5 132.7h3.5" fill="none" stroke="#b3b3b3" stroke-width=".28"/>
<path d="M81.2 133h2.8M89.7 133h2.7M98.1 133h2.8M106.6 133h2.7M115 133h2.8M123.4 133h2.8M131.9 133h2.7" fill="none" stroke="#b3b3b3" stroke-width=".21"/>
<g fill="#b3b3b3">
<path d="M82.1 133.2h1z"/>
<path d="M90.6 133.2h.9z"/>
<path d="M99 133.2h1z"/>
<path d="M107.4 133.2h1z"/>
<path d="M115.9 133.2h.9z"/>
<path d="M124.3 133.2h1z"/>
<path d="M132.8 133.2h.9z"/>
<path d="M132.3 133.1l1.4 .1z"/>
<path d="M132.3 133.1h1.9l-.5 .1z"/>
<path d="M123.9 133.1l1.4 .1z"/>
<path d="M123.9 133.1h1.9l-.5 .1z"/>
<path d="M115.4 133.1l1.4 .1z"/>
<path d="M115.4 133.1h1.9l-.5 .1z"/>
<path d="M107 133.1l1.4 .1z"/>
<path d="M107 133.1h1.9l-.5 .1z"/>
<path d="M98.6 133.1l1.4 .1z"/>
<path d="M98.6 133.1h1.8l-.4 .1z"/>
<path d="M90.1 133.1l1.4 .1z"/>
<path d="M90.1 133.1h1.9l-.5 .1z"/>
<path d="M81.7 133.1l1.4 .1z"/>
<path d="M81.7 133.1h1.8l-.4 .1z"/>
<path d="M86.3 135.1h1z"/>
<path d="M94.8 135.1h.9z"/>
<path d="M103.2 135.1h1z"/>
<path d="M111.7 135.1h.9z"/>
<path d="M120.1 135.1h1z"/>
<path d="M128.6 135.1h.9z"/>
<path d="M128.1 135.3l.5-.2 1.4 .2z"/>
<path d="M128.6 135.1l1.4 .2z"/>
<path d="M119.7 135.3l.4-.2 1.4 .2z"/>
<path d="M120.1 135.1l1.4 .2z"/>
<path d="M111.2 135.3l.5-.2 1.4 .2z"/>
<path d="M111.7 135.1l1.4 .2z"/>
<path d="M102.8 135.3l.4-.2 1.4 .2z"/>
<path d="M103.2 135.1l1.4 .2z"/>
<path d="M94.3 135.3l.5-.2 1.4 .2z"/>
<path d="M94.8 135.1l1.4 .2z"/>
<path d="M85.9 135.3l.4-.2 1.5 .2z"/>
<path d="M86.3 135.1l1.5 .2z"/>
</g>
<path d="M85.4 135.4h2.8M93.9 135.4h2.7M102.3 135.4h2.8M110.8 135.4h2.7M119.2 135.4h2.8M127.7 135.4h2.7" fill="none" stroke="#b3b3b3" stroke-width=".2"/>
<path d="M85 135.6h3.6M93.5 135.6h3.5M101.9 135.6h3.6M110.4 135.6h3.5M118.8 135.6h3.6M127.3 135.6h3.5" fill="none" stroke="#b3b3b3" stroke-width=".28"/>
<path d="M84.7 135.9h4.2M93.2 135.9h4.2M101.6 135.9h4.2M110 135.9h4.3M118.5 135.9h4.2M126.9 135.9h4.2" fill="none" stroke="#b3b3b3" stroke-width=".34"/>
<path d="M84.4 136.3h4.8M92.9 136.3h4.7M101.3 136.3h4.8M109.8 136.3h4.7M118.2 136.3h4.8M126.7 136.3h4.7" fill="none" stroke="#b3b3b3" stroke-width=".4"/>
<path d="M84.2 136.7h5.2M92.7 136.7h5.1M101.1 136.7h5.2M109.6 136.7h5.1M118 136.7h5.2M126.5 136.7h5.1" fill="none" stroke="#b3b3b3" stroke-width=".42"/>
<g fill="#b3b3b3">
<path d="M126.5 136.9l5.2 .5h-5.4z"/>
<path d="M126.5 136.9h5.1l.1 .5z"/>
<path d="M118 136.9l5.3 .5h-5.4z"/>
<path d="M118 136.9h5.2l.1 .5z"/>
<path d="M109.6 136.9l5.3 .5h-5.4z"/>
<path d="M109.6 136.9h5.1l.2 .5z"/>
<path d="M101.1 136.9l5.3 .5h-5.4z"/>
<path d="M101.1 136.9h5.2l.1 .5z"/>
<path d="M92.7 136.9l5.3 .5h-5.4z"/>
<path d="M92.7 136.9h5.1l.2 .5z"/>
<path d="M84.2 136.9l5.3 .5h-5.4z"/>
<path d="M84.2 136.9h5.2l.1 .5z"/>
<path d="M126.3 137.4l5.5 .4h-5.5z"/>
<path d="M126.3 137.4h5.4l.1 .4z"/>
<path d="M117.9 137.4l5.4 .4h-5.4z"/>
<path d="M117.9 137.4h5.4v.4z"/>
<path d="M109.5 137.4l5.4 .4h-5.5z"/>
<path d="M109.5 137.4h5.4v.4z"/>
<path d="M101 137.4l5.4 .4h-5.4z"/>
<path d="M101 137.4h5.4v.4z"/>
<path d="M92.6 137.4l5.4 .4h-5.5z"/>
<path d="M92.6 137.4h5.4v.4z"/>
<path d="M84.1 137.4l5.5 .4h-5.5z"/>
<path d="M84.1 137.4h5.4l.1 .4z"/>
<path d="M126.3 137.8l5.4 .5h-5.4z"/>
<path d="M126.3 137.8h5.5l-.1 .5z"/>
<path d="M117.9 137.8l5.4 .5h-5.4z"/>
<path d="M117.9 137.8h5.4v.5z"/>
<path d="M109.4 137.8l5.5 .5h-5.4z"/>
<path d="M109.4 137.8h5.5v.5z"/>
<path d="M101 137.8l5.4 .5h-5.4z"/>
<path d="M101 137.8h5.4v.5z"/>
<path d="M92.5 137.8l5.5 .5h-5.4z"/>
<path d="M92.5 137.8h5.5v.5z"/>
<path d="M84.1 137.8l5.4 .5h-5.4z"/>
<path d="M84.1 137.8h5.5l-.1 .5z"/>
<path d="M126.3 138.3l5.3 .5h-5.1z"/>
<path d="M126.3 138.3h5.4l-.1 .5z"/>
<path d="M117.9 138.3l5.3 .5h-5.2z"/>
<path d="M117.9 138.3h5.4l-.1 .5z"/>
<path d="M109.5 138.3l5.2 .5h-5.1z"/>
<path d="M109.5 138.3h5.4l-.2 .5z"/>
<path d="M101 138.3l5.3 .5h-5.2z"/>
<path d="M101 138.3h5.4l-.1 .5z"/>
<path d="M92.6 138.3l5.2 .5h-5.1z"/>
<path d="M92.6 138.3h5.4l-.2 .5z"/>
<path d="M84.1 138.3l5.3 .5h-5.2z"/>
<path d="M84.1 138.3h5.4l-.1 .5z"/>
</g>
<path d="M84.2 139h5.2M92.7 139h5.1M101.1 139h5.2M109.6 139h5.1M118 139h5.2M126.5 139h5.1" fill="none" stroke="#b3b3b3" stroke-width=".44"/>
<path d="M84.4 139.4h4.8M92.9 139.4h4.7M101.3 139.4h4.8M109.8 139.4h4.7M118.2 139.4h4.8M126.7 139.4h4.7" fill="none" stroke="#b3b3b3" stroke-width=".38"/>
<path d="M84.7 139.8h4.2M93.2 139.8h4.2M101.6 139.8h4.2M110 139.8h4.3M118.5 139.8h4.2M126.9 139.8h4.2" fill="none" stroke="#b3b3b3" stroke-width=".34"/>
<path d="M85 140.1h3.6M93.5 140.1h3.5M101.9 140.1h3.6M110.4 140.1h3.5M118.8 140.1h3.6M127.3 140.1h3.5" fill="none" stroke="#b3b3b3" stroke-width=".28"/>
<path d="M85.4 140.3h2.8M93.9 140.3h2.7M102.3 140.3h2.8M110.8 140.3h2.7M119.2 140.3h2.8M127.7 140.3h2.7" fill="none" stroke="#b3b3b3" stroke-width=".21"/>
<g fill="#b3b3b3">
<path d="M86.3 140.5h1z"/>
<path d="M94.8 140.5h.9z"/>
<path d="M103.2 140.5h1z"/>
<path d="M111.7 140.5h.9z"/>
<path d="M120.1 140.5h1z"/>
<path d="M128.6 140.5h.9z"/>
<path d="M128.1 140.4l1.4 .1z"/>
<path d="M128.1 140.4h1.9l-.5 .1z"/>
<path d="M119.7 140.4l1.4 .1z"/>
<path d="M119.7 140.4h1.8l-.4 .1z"/>
<path d="M111.2 140.4l1.4 .1z"/>
<path d="M111.2 140.4h1.9l-.5 .1z"/>
<path d="M102.8 140.4l1.4 .1z"/>
<path d="M102.8 140.4h1.8l-.4 .1z"/>
<path d="M94.3 140.4l1.4 .1z"/>
<path d="M94.3 140.4h1.9l-.5 .1z"/>
<path d="M85.9 140.4l1.4 .1z"/>
<path d="M85.9 140.4h1.9l-.5 .1z"/>
</g>
<g fill="none" stroke="#000" stroke-width=".25">
<path d="M49.7 93.9h8.2M51.3 97.1v16.6M59.5 93.9h1.6M62.7 93.9h9.5M64.7 87.9h2.9M64.7 84.8h2.9M73.8 93.9h1.6M77 93.9h8.2M85.4 94.7l-9.3 5.4M48.6 113.7h5.4v4.4h-5.4zM51.3 118.1v16.6M60.7 101.7l1.6 2.7"/>
<path d="M64.4 109.1h3.8v4.3h-3.8zM69.7 117.2l1.6 2.8M71.9 102.5l-9.4 5.4M74.7 100.9l-1.4 .8M76.2 109.9l-9.4 5.4M78.9 108.3l-1.4 .8M89.7 102l-9.4 5.5M138.5 104.1l8.5 4.6h3.2M49.7 137.8h8.2M59.5 137.8h1.6M62.7 137.8h9.5M73.8 137.8h1.6"/>
<path d="M77 137.8h8.2M82.6 132.1v5M82.6 138.7v1.6M95.3 139.4v5.8M103.7 139.4v5.8M133.3 132.1v5M133.3 138.7v1.6M71.1 151.1l-10.2 8.7h-4.4M82.6 141.9v9.5M82.6 153v1.6M82.6 156.2v5M85.8 159.6h19.3"/>
<path d="M88.9 154.1h3.2M95.3 146.7v1.6M95.3 149.9v5.8M98.1 151.9h3.7v4.3h-3.7zM103.7 146.7v1.6M103.7 149.9v5.8M105.1 157.4h5.7v4.4h-5.7zM106.9 154.1h3.2M110.8 159.6h19.3M133.3 141.9v9.5M133.3 153v1.6M133.3 156.2v5"/>
<circle cx="66.1" cy="86.3" r="2.03"/>
<circle cx="86.8" cy="93.9" r="2.74"/>
<circle cx="95.3" cy="93.9" r="2.74"/>
<circle cx="103.7" cy="93.9" r="2.74"/>
<circle cx="112.1" cy="93.9" r="2.74"/>
<circle cx="120.6" cy="93.9" r="2.74"/>
<circle cx="129" cy="93.9" r="2.74"/>
<circle cx="82.6" cy="101.2" r="2.75"/>
<circle cx="82.6" cy="115.9" r="2.74"/>
<circle cx="86.8" cy="108.6" r="2.75"/>
<circle cx="91" cy="101.2" r="2.75"/>
<circle cx="91" cy="115.9" r="2.74"/>
<circle cx="95.3" cy="108.6" r="2.75"/>
<circle cx="99.5" cy="101.2" r="2.75"/>
<circle cx="99.5" cy="115.9" r="2.74"/>
<circle cx="103.7" cy="108.6" r="2.75"/>
<circle cx="107.9" cy="101.2" r="2.75"/>
<circle cx="107.9" cy="115.9" r="2.74"/>
<circle cx="112.1" cy="108.6" r="2.75"/>
<circle cx="116.4" cy="101.2" r="2.75"/>
<circle cx="116.4" cy="115.9" r="2.75"/>
<circle cx="120.6" cy="108.6" r="2.75"/>
<circle cx="124.8" cy="101.2" r="2.75"/>
<circle cx="124.8" cy="115.9" r="2.75"/>
<circle cx="129" cy="108.6" r="2.75"/>
<circle cx="133.3" cy="101.2" r="2.75"/>
<circle cx="133.3" cy="115.9" r="2.75"/>
<circle cx="82.6" cy="130.5" r="2.75"/>
<circle cx="86.8" cy="123.2" r="2.75"/>
<circle cx="86.8" cy="137.8" r="2.74"/>
<circle cx="91" cy="130.5" r="2.75"/>
<circle cx="95.3" cy="123.2" r="2.75"/>
<circle cx="95.3" cy="137.8" r="2.74"/>
<circle cx="99.5" cy="130.5" r="2.75"/>
<circle cx="103.7" cy="123.2" r="2.75"/>
<circle cx="103.7" cy="137.8" r="2.74"/>
<circle cx="107.9" cy="130.5" r="2.75"/>
<circle cx="112.1" cy="123.2" r="2.75"/>
<circle cx="112.1" cy="137.8" r="2.74"/>
<circle cx="116.4" cy="130.5" r="2.75"/>
<circle cx="120.6" cy="123.2" r="2.75"/>
<circle cx="120.6" cy="137.8" r="2.74"/>
<circle cx="124.8" cy="130.5" r="2.75"/>
<circle cx="129" cy="123.2" r="2.75"/>
<circle cx="129" cy="137.8" r="2.74"/>
<circle cx="133.3" cy="130.5" r="2.75"/>
</g>
<path d="M26.1 50.9h163.7M26.2 50.8v9.7M189.7 50.8v9.7M26.1 60.4h163.7M65 84.5h2.3M65 88.1h2.3" fill="none" stroke="#000" stroke-width=".2"/>
<g fill="none" stroke="#000" stroke-width=".36">
<path d="M64.3 85.4h3.7M64.3 87.3h3.7M56.4 198.6h103v23.3h-103zM111.8 198.6v23.3M56.4 202.5h103M56.4 218h103M56.4 206.4h103M56.4 210.2h103M56.4 214.1h103M102.7 206.4v15.5M127.7 202.5v3.9M127.7 218v3.9"/>
<path d="M143.6 202.5v3.9M143.6 218v3.9"/>
</g>
<g fill="#000">
<path d="M51.3 93.9l.5 3.2h-1zM65 88l1.9 .2h-1.5zM65.4 84.4h1.5l.4 .2zM65.4 88.2l1.1 .1zM65.4 88.2h1.5l-.4 .1zM65.4 84.4l.4-.1 1.1 .1zM65.8 84.3l1.1 .1zM65.8 88.3h.7zM65.8 84.3h.7zM71.5 82.9l.8 7.8h-.8zM71.5 82.9h7.9l-7.1 .8zM71.5 82.9l.8 .8v7z"/>
<path d="M72.3 83.7l7.1-.8v.8zM138.1 81.3h7.8l-7.8 .8zM138.1 82.1l7.8-.8-.7 .8zM145.2 82.1l.7 7h-.7zM145.2 82.1l.7-.8v7.8zM61.9 104.7l.9-.6 1.1 3zM68.2 114.5l2 2.4-.9 .6zM135.7 102.6l3 1-.5 .9zM50.8 134.7h1l-.5 3.1zM70.8 150.7l2.7-1.6-2.1 2.4zM71.5 141.1l.8 7-.8 .8zM71.5 141.1h.8v7z"/>
<path d="M71.5 148.9l7.9-.8v.8zM71.5 148.9l.8-.8h7.1zM82.6 159.6l3.2-.5v1zM92.1 153.5l3.2 .6-3.2 .5zM103.7 154.1l3.2-.6v1.1zM130.1 159.1l3.2 .5-3.2 .5zM143.6 141.1l.8 7.8-.8-.8zM136.5 148.1h7.1l-7.1 .8zM143.6 141.1h.8v7.8zM136.5 148.9l7.1-.8 .8 .8z"/>
</g>
<path d="M64.5 87.6h3.3M64.5 85h3.3" fill="none" stroke="#000" stroke-width=".3"/>
<path d="M64.1 86.1h4.1M64.2 86.9h4M64.2 85.7h4" fill="none" stroke="#000" stroke-width=".38"/>
<path d="M64.1 86.5h4.1" fill="none" stroke="#000" stroke-width=".4"/>
<g fill="#000" stroke="#000" stroke-width=".2">
<path d="M152.3 107.8l.1-.1h.7a.93 .93 0 0 0-.6 1.5h-.4l-.1-.3v-.5z" fill-rule="evenodd"/>
<path d="M152.4 107.7l.7-.2 .7 .2z" fill-rule="evenodd"/>
<path d="M152.4 109.6h1.4l-.1 .1a1.13 1.13 0 0 1-1.3-.1z" fill-rule="evenodd"/>
<path d="M153.8 108.1l.3-.1v.2v1l-.3 .4h-.7a.94 .94 0 0 0 .7-1.5z" fill-rule="evenodd"/>
<path d="M152.4 107.7h1.4l.3-.3 .1 .1-.3 .3 .2 .2-.3 .1-1.2 1.3 .3 .1 .9 .1h-1.4l-.3 .3-.1-.2 .3-.3-.2-.2h.4l1.1-1.3-.3-.2z" fill-rule="evenodd"/>
<path d="M154.5 107.5h.3l1.6 2.3h-.3z" fill-rule="evenodd"/>
<path d="M155.2 108.6l.2 .2-.7 1h-.4z" fill-rule="evenodd"/>
<path d="M156.1 107.5h.3l-.8 1.1-.2-.3z" fill-rule="evenodd"/>
</g>
<g font-size="3.9">
<text x="26.4" y="43.5">45-Ball Wafer Level Chip Scale Package (G2B) - 3.481x2.699 mm Body [WLCSP]</text>
<text x="76.5" y="171.1">RECOMMENDED LAND PATTERN</text>
</g>
<g font-size="3.2">
<text x="28.4" y="54.6">Note:</text>
<text x="41.1" y="54.6">For the most current package drawings, please see the Microchip Packaging Specification located at</text>
<text x="41.1" y="58.3">http://www.microchip.com/packaging</text>
<text x="65.2" y="112.4">E</text>
<text x="49.5" y="117">C1</text>
<text x="98.9" y="155.2">E</text>
<text x="33.8" y="160.9">SILK SCREEN</text>
<text x="105.9" y="160.7">C2</text>
</g>
<g font-size="2.9">
<text x="104.3" y="201.6">Units</text>
<text x="126" y="201.6">MILLIMETERS</text>
<text x="57.3" y="209.3">Contact Pitch</text>
<text x="89" y="205.4">Dimension Limits</text>
<text x="106.3" y="209.3">E</text>
<text x="117.1" y="205.4">MIN</text>
<text x="129.5" y="209.3">0.40 BSC</text>
<text x="132.3" y="205.4">NOM</text>
<text x="148.4" y="205.4">MAX</text>
<text x="57.3" y="213.2">Contact Pad Spacing</text>
<text x="105.4" y="213.2">C1</text>
<text x="128.7" y="213.2">2.079 BSC</text>
<text x="57.3" y="221">Contact Pad Diameter (X45)</text>
<text x="57.3" y="217.1">Contact Pad Spacing</text>
<text x="105.4" y="217.1">C2</text>
<text x="106.3" y="221">X</text>
<text x="129.5" y="217.1">2.40 BSC</text>
<text x="132.8" y="221">0.26</text>
<text x="34" y="228.3">Notes:</text>
<text x="34" y="232.9">1. Dimensioning and tolerancing per ASME Y14.5M</text>
<text x="43.6" y="236.9">BSC: Basic Dimension. Theoretically exact value shown without tolerances.</text>
<text x="123.7" y="251.7">Microchip Technology Drawing C04-23255 Rev A</text>
<text x="26.6" y="261.3">© 2017 Microchip Technology Inc.</text>
</g>
<g font-size="2.1">
<text x="82" y="87.8">1</text>
<text x="86.2" y="84.6">2</text>
<text x="90.5" y="87.8">3</text>
<text x="94.7" y="84.6">4</text>
<text x="98.9" y="87.8">5</text>
<text x="103.1" y="84.6">6</text>
<text x="107.4" y="87.8">7</text>
<text x="111.6" y="84.6">8</text>
<text x="115.8" y="87.8">9</text>
<text x="119.4" y="84.6">10</text>
<text x="123.7" y="87.8">11</text>
<text x="127.9" y="84.6">12</text>
<text x="132.1" y="87.8">13</text>
<text x="76.9" y="93.6">A</text>
<text x="76.9" y="102">B</text>
<text x="76.7" y="108.4">C</text>
<text x="76.7" y="116.6">D</text>
<text x="76.9" y="124">E</text>
<text x="76.7" y="131.3">F</text>
<text x="76.6" y="139.7">G</text>
</g>
</svg>
